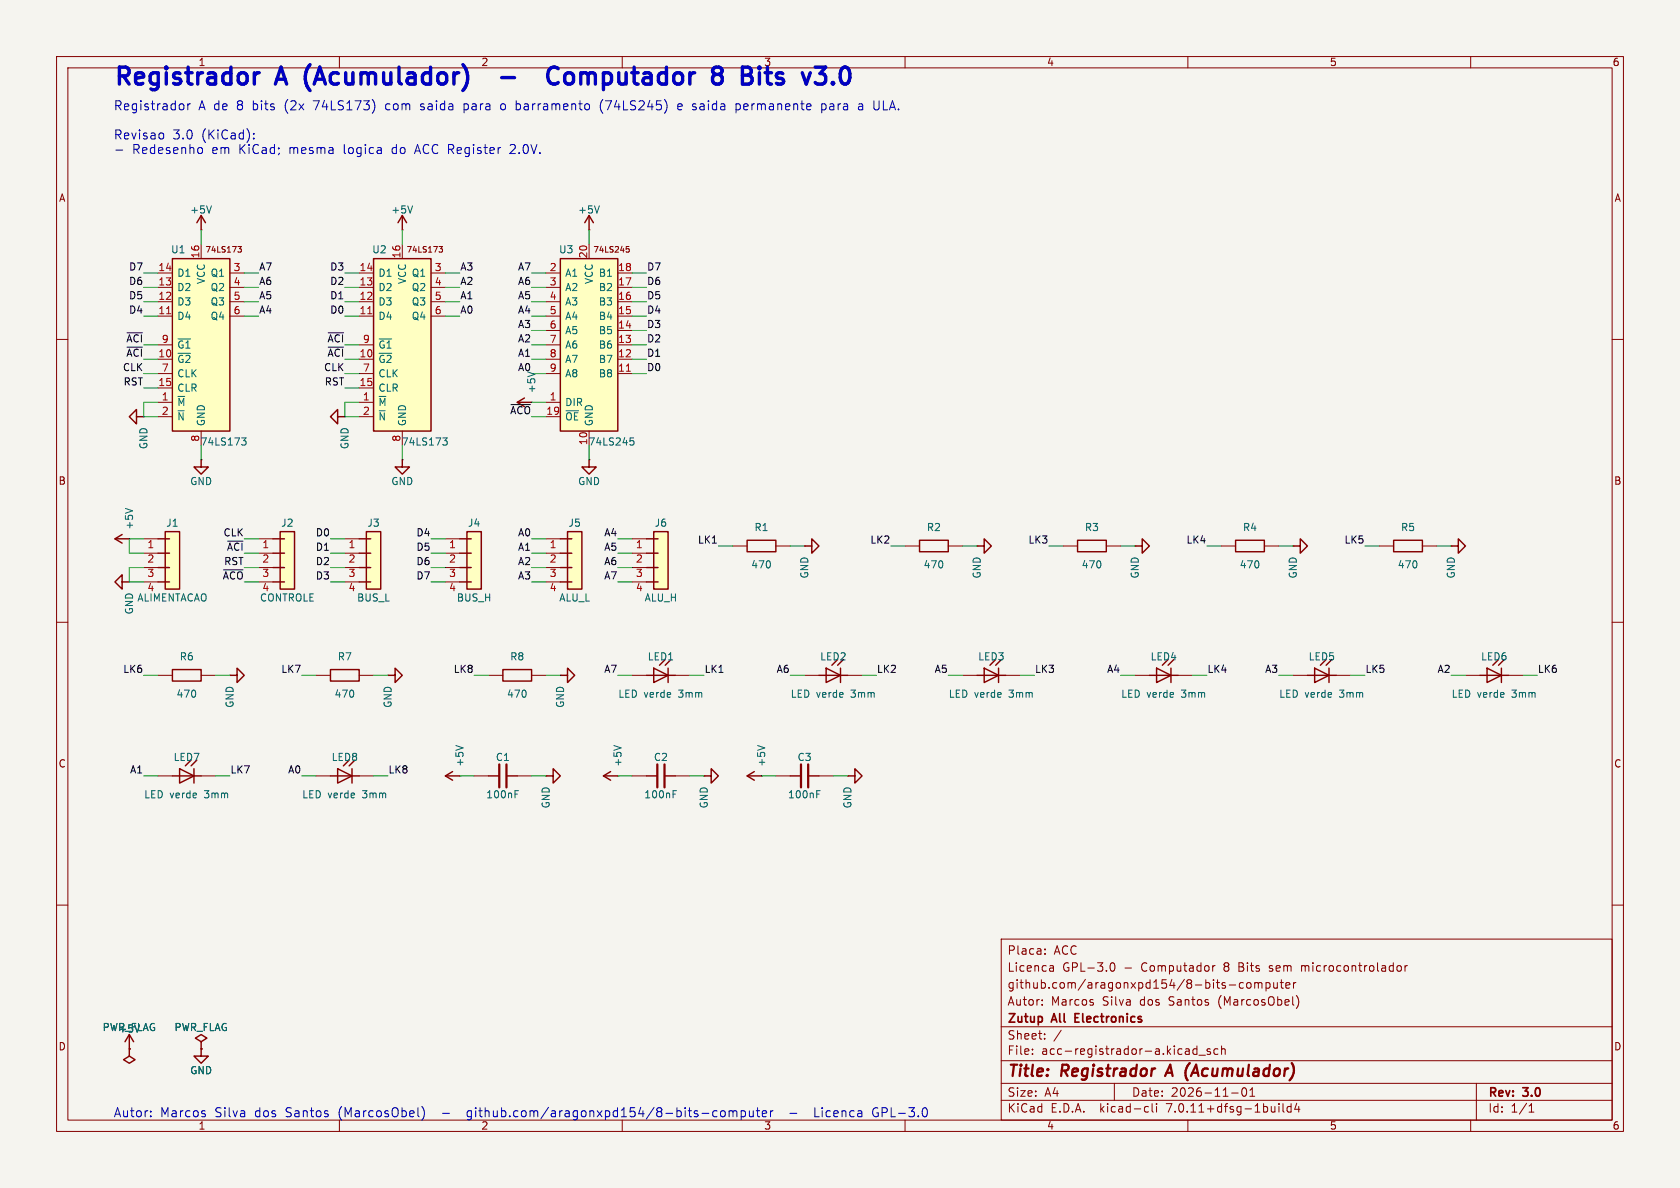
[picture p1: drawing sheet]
<svg xmlns="http://www.w3.org/2000/svg" width="297mm" height="210mm" viewBox="0 0 297 210" stroke-linecap="round" stroke-linejoin="round" font-family="sans-serif">
<path d="M0 0h297v210h-297z" fill="#f5f4ef" stroke="#f5f4ef" stroke-width=".18"/>
<g fill="none" stroke="#840000" stroke-width=".18">
<path d="M10 10h277v190h-277zM12 12h273v186h-273zM60 10v2M110 10v2M160 10v2M210 10v2M260 10v2M10 60h2M27.9 55.9h2.6M27.9 53.3h2.6M27.9 50.8h2.6M27.9 48.3h2.6"/>
<path d="M35.6 40.6h.1M35.6 43.2v2.5M40.6 55.9h2.6M40.6 53.3h2.6M40.6 50.8h2.6M40.6 48.3h2.6M42.1 43.6h.6l-.4 .4 .3 .1 .1 .3-.2 .2h-.3M63.5 55.9h2.5M63.5 53.3h2.5M63.5 50.8h2.5M63.5 48.3h2.5M71.1 40.6h.1"/>
<path d="M71.1 43.2v2.5M76.2 55.9h2.5M76.2 53.3h2.5M76.2 50.8h2.5M76.2 48.3h2.5M77.6 43.6h.6l-.3 .4 .3 .1v.3l-.2 .2h-.2M96.5 55.9h2.6M96.5 53.3h2.6M96.5 50.8h2.6M96.5 48.3h2.6M96.5 58.4h2.6M104.1 40.6h.1"/>
<path d="M104.1 43.2v2.5M109.2 55.9h2.6M109.2 53.3h2.6M109.2 50.8h2.6M109.2 48.3h2.6M109.2 58.4h2.6M110.7 43.6h.5M110.8 44h.3l.2 .1-.1 .4-.4 .1M285 60h2M25.4 73.7h.1M27.9 71.1h2.6M27.9 63.5h2.6"/>
<path d="M27.9 68.6h2.6M27.9 73.7h2.6M27.9 66h2.6M27.9 61h2.6M35.6 76.2v2.5M61 73.7h.1M63.5 71.1h2.5M63.5 63.5h2.5M63.5 68.6h2.5M63.5 73.7h2.5M63.5 66h2.5M63.5 61h2.5"/>
<path d="M71.1 76.2v2.5M94 71.1h.1M96.5 71.1h2.6M96.5 63.5h2.6M96.5 73.7h2.6M96.5 66h2.6M96.5 61h2.6M104.1 76.2v2.5M109.2 63.5h2.6M109.2 66h2.6M109.2 61h2.6M22.9 95.3h.1"/>
<path d="M25.4 95.3h2.5M25.4 97.8h2.5M35.6 81.3h.1M45.7 95.3h2.6M45.7 97.8h2.6M61 95.3h2.5M61 97.8h2.5M71.1 81.3h.1M78.7 95.3h2.6M78.7 97.8h2.6M96.5 95.3h2.6M96.5 97.8h2.6"/>
<path d="M104.1 81.3h.1M111.8 95.3h2.5M111.8 97.8h2.5M129.5 96.5h2.6M137.2 96.5h2.5M142.2 96.5h.1M160 96.5h2.6M167.6 96.5h2.6M172.7 96.5h.1M188 96.5h2.5M195.6 96.5h2.5M200.7 96.5h.1"/>
<path d="M215.9 96.5h2.5M223.5 96.5h2.6M228.6 96.5h.1M243.8 96.5h2.6M251.5 96.5h2.5M256.5 96.5h.1M10 110h2M22.9 102.9h.1M25.4 100.3h2.5M25.4 102.9h2.5M27.9 119.4h2.6M35.6 119.4h2.5"/>
<path d="M40.6 119.4h.1M45.7 100.3h2.6M45.7 102.9h2.6M55.9 119.4h2.5M61 100.3h2.5M61 102.9h2.5M63.5 119.4h2.5M68.6 119.4h.1M78.7 100.3h2.6M78.7 102.9h2.6M86.4 119.4h2.5M94 119.4h2.5"/>
<path d="M96.5 100.3h2.6M96.5 102.9h2.6M99.1 119.4h.1M111.8 100.3h2.5M111.8 102.9h2.5M111.8 119.4h2.5M119.4 119.4h2.5M142.2 119.4h2.6M149.9 119.4h2.5M170.2 119.4h2.5M177.8 119.4h2.5M200.7 119.4h2.5"/>
<path d="M208.3 119.4h2.5M228.6 119.4h2.5M236.2 119.4h2.6M259.1 119.4h2.5M266.7 119.4h2.5M285 110h2M27.9 137.2h2.6M35.6 137.2h2.5M55.9 137.2h2.5M63.5 137.2h2.5M81.3 137.2h.1M83.8 137.2h2.6"/>
<path d="M91.4 137.2h2.6M96.5 137.2h.1M109.2 137.2h.1M111.8 137.2h2.5M119.4 137.2h2.5M124.5 137.2h.1M134.6 137.2h.1M137.2 137.2h2.5M144.8 137.2h2.5M149.9 137.2h.1M10 160h2M285 160h2"/>
<path d="M177 166h108v32h-108zM184.2 177.6v.1M184.2 176.8v.1M184.7 168.6v.1M184.7 167.8v.1M185.7 170.7h.3l.2 .2v.8M186.2 171.6l-.5 .1M186.2 171.1h-.5M193.2 177.3v.3M196.4 170.3l.2-.1a.81 .81 0 0 1 .6 .6 .81 .81 0 0 1-.3 .8l-.2 .1a.81 .81 0 0 1-.3-1.4zM214.4 170.7v1M214.8 170.7l-.3 .1-.1 .2"/>
<path d="M217.3 174.1h1.2M219.8 173.8l-.4-.1-.3 .3v.4l.1 .2h.6M220.5 173.8l.2-.1 .4 .1 .1 .6-.2 .2-.3 .1-.2-.1zM221.8 173.8l.4-.1 .3 .2M221.8 173.7v1M222.5 173.9l.2-.2 .3 .1 .1 .9M222.5 173.9v.8M223.8 173.8l.4-.1 .3 .3v.4l-.1 .2h-.6M223.8 173.7v1.5M225.2 173.7v.9l.4 .1 .2-.1M225.8 173.7v1M226.3 173.7h.6"/>
<path d="M226.5 173.2v1.3l.4 .2M227.3 174.2l.7-.1v-.3l-.5-.1-.2 .2 .1 .7h.6M228.7 173.7v1M229.1 173.7l-.3 .1-.1 .2M229.2 176a1.72 1.72 0 0 1 0 2.3M230.1 170.7v1M230.2 170.8h-.1M247 171l.2-.3 .4 .1 .1 .2v.4l-.1 .2-.4 .1-.2-.3M248.4 170.7v1M248.8 170.7l-.3 .1-.1 .2M22.9 185.4h.1M35.6 185.4h.1"/>
<path d="M60 198v2M110 198v2M160 198v2M177 194.5h108M177 191.5h108M177 187.5h108M177 181.5h108M182.5 186.3v.1M182.5 185.5v.1M184.7 183.6v.1M184.7 182.8v.1M187.6 182.1l-1.3 2"/>
<path d="M197 191.5v3M202.6 195.6l.4 .1M203 196.5l-.4 .1M203.7 195.1v1.3l.2 .2M204.5 195.1v.1M204.5 195.6v1M210 198v2M211.6 184.9v1.5M211.6 185.5l-.4-.1-.3 .3v.4l.1 .2h.6M212 186.5h1.1M214 185.5l-.4-.1-.2 .2 .1 .2 .5 .2v.3h-.6M215.3 185.5l-.4-.1-.3 .3v.4l.1 .2h.6"/>
<path d="M216 185.5l.2-.1 .3 .1 .1 .9M216 184.9v1.5M217.7 193.2h1.2M219.7 192.4a.81 .81 0 0 0 .3 1.4l.2-.1 .2-.5-.2-.8M221 193.8h.8M221 192.7l.4-.4v1.5M226.1 195.1v.1M226.1 195.6v1M226.8 195.1v1.3l.2 .2M228.2 195.7l-.4-.1-.3 .3v.4l.2 .2h.5M228.2 195.1v1.5M229.2 195l-.3 1.1h.9"/>
<path d="M229.6 195.6v1M260 198v2M261 191.5v6.5M270.3 196.6h.9M270.3 195.5l.4-.4v1.5"/>
</g>
<path d="M88.3 135.1v4.1M89.5 135.1v4.1M116.2 135.1v4.1M117.5 135.1v4.1M141.6 135.1v4.1M142.9 135.1v4.1M206.9 188.2l-.9 2M210.3 187.9l-.3 .4" fill="none" stroke="#840000" stroke-width=".4"/>
<path d="M190.1 179.9h.5M190.8 179.2h-.7v1.5h.7" fill="none" stroke="#840000" stroke-width=".3"/>
<g fill="#ffffc2" stroke="#ffffc2" stroke-width=".18">
<path d="M100.3 94h2.6v10.1h-2.6z"/>
<path d="M115.6 94h2.5v10.1h-2.5z"/>
<path d="M66 45.7h10.2v30.5h-10.2z"/>
<path d="M82.5 94h2.6v10.1h-2.6z"/>
<path d="M29.2 94h2.5v10.1h-2.5z"/>
<path d="M49.5 94h2.6v10.1h-2.6z"/>
<path d="M64.8 94h2.5v10.1h-2.5z"/>
<path d="M99.1 45.7h10.1v30.5h-10.1z"/>
<path d="M30.5 45.7h10.1v30.5h-10.1z"/>
</g>
<g fill="none" stroke="#840000" stroke-width=".25">
<path d="M34.8 39.4l.8-1.3 .7 1.3M35.6 38.1v2.5M70.4 39.4l.7-1.3 .8 1.3M71.1 38.1v2.5M103.4 39.4l.7-1.3 .8 1.3M104.1 38.1v2.5M30.5 45.7h10.1v30.5h-10.1zM66 45.7h10.2v30.5h-10.2zM99.1 45.7h10.1v30.5h-10.1zM24.1 73.7v-1.3l-1.2 1.3 1.2 1.2v-1.2h1.3M59.7 73.7v-1.3l-1.3 1.3 1.3 1.2v-1.2h1.3M91.4 71.1h2.6"/>
<path d="M92.7 70.4l-1.3 .7 1.3 .8M20.3 95.3h2.6M21.6 94.5l-1.3 .8 1.3 .7M27.9 97.8h2.1M27.9 95.3h2.1M29.2 94h2.5v10.1h-2.5zM35.6 81.3v1.3h1.2l-1.2 1.2-1.3-1.2h1.3M48.3 97.8h2M48.3 95.3h2M49.5 94h2.6v10.1h-2.6zM63.5 97.8h2M63.5 95.3h2"/>
<path d="M64.8 94h2.5v10.1h-2.5zM71.1 81.3v1.3h1.3l-1.3 1.2-1.3-1.2h1.3M81.3 97.8h2M81.3 95.3h2M82.5 94h2.6v10.1h-2.6zM99.1 97.8h2M99.1 95.3h2M100.3 94h2.6v10.1h-2.6zM104.1 81.3v1.3h1.3l-1.3 1.2-1.2-1.2h1.2M114.3 97.8h2M114.3 95.3h2M115.6 94h2.5v10.1h-2.5z"/>
<path d="M132.1 95.5h5.1v2h-5.1zM142.2 96.5h1.3v-1.2l1.3 1.2-1.3 1.3v-1.3M162.6 95.5h5v2h-5zM172.7 96.5h1.3v-1.2l1.3 1.2-1.3 1.3v-1.3M190.5 95.5h5.1v2h-5.1zM200.7 96.5h1.2v-1.2l1.3 1.2-1.3 1.3v-1.3M218.4 95.5h5.1v2h-5.1zM228.6 96.5h1.3v-1.2l1.2 1.2-1.2 1.3v-1.3M246.4 95.5h5.1v2h-5.1zM256.5 96.5h1.3v-1.2l1.3 1.2-1.3 1.3v-1.3M21.6 102.9v-1.3l-1.3 1.3 1.3 1.2v-1.2h1.3M27.9 102.9h2.1"/>
<path d="M27.9 100.3h2.1M30.5 118.4h5.1v2h-5.1zM40.6 119.4h1.3v-1.3l1.3 1.3-1.3 1.3v-1.3M48.3 102.9h2M48.3 100.3h2M58.4 118.4h5.1v2h-5.1zM63.5 102.9h2M63.5 100.3h2M68.6 119.4h1.2v-1.3l1.3 1.3-1.3 1.3v-1.3M81.3 102.9h2M81.3 100.3h2M88.9 118.4h5.1v2h-5.1z"/>
<path d="M99.1 119.4h1.2v-1.3l1.3 1.3-1.3 1.3v-1.3M99.1 102.9h2M99.1 100.3h2M114.3 102.9h2M114.3 100.3h2M114.3 119.4h5.1M115.6 118.1l2.5 1.3-2.5 1.3zM117.6 116.6l-1 1M118.1 118.1v2.6M118.6 116.6l-1 1M144.8 119.4h5.1M146 118.1l2.6 1.3-2.6 1.3z"/>
<path d="M148.1 116.6l-1 1M148.6 118.1v2.6M149.1 116.6l-1 1M172.7 119.4h5.1M174 118.1l2.5 1.3-2.5 1.3zM176 116.6l-1 1M176.5 118.1v2.6M177 116.6l-1 1M203.2 119.4h5.1M204.5 118.1l2.5 1.3-2.5 1.3zM206.5 116.6l-1 1M207 118.1v2.6"/>
<path d="M207.5 116.6l-1 1M231.1 119.4h5.1M232.4 118.1l2.5 1.3-2.5 1.3zM234.4 116.6l-1 1M234.9 118.1v2.6M235.5 116.6l-1.1 1M261.6 119.4h5.1M262.9 118.1l2.5 1.3-2.5 1.3zM264.9 116.6l-1 1M265.4 118.1v2.6M265.9 116.6l-1 1M30.5 137.2h5.1"/>
<path d="M31.7 135.9l2.6 1.3-2.6 1.2zM33.8 134.4l-1 1M34.3 135.9v2.5M34.8 134.4l-1 1M58.4 137.2h5.1M59.7 135.9l2.5 1.3-2.5 1.2zM61.7 134.4l-1 1M62.2 135.9v2.5M62.7 134.4l-1 1M78.7 137.2h2.6M80 136.4l-1.3 .8 1.3 .7M86.4 137.2h1.9"/>
<path d="M89.5 137.2h1.9M96.5 137.2h1.3v-1.3l1.3 1.3-1.3 1.2v-1.2M106.7 137.2h2.5M107.9 136.4l-1.2 .8 1.2 .7M114.3 137.2h1.9M117.5 137.2h1.9M124.5 137.2h1.2v-1.3l1.3 1.3-1.3 1.2v-1.2M132.1 137.2h2.5M133.3 136.4l-1.2 .8 1.2 .7M139.7 137.2h1.9M142.9 137.2h1.9M149.9 137.2h1.2v-1.3l1.3 1.3-1.3 1.2v-1.2"/>
<path d="M22.1 184.2l.8-1.3 .7 1.3M22.9 182.9v3.8l1 .6-1 .7-1.1-.7 1.1-.6M35.6 184.2l1-.7-1-.6-1.1 .6 1.1 .7v2.5h1.2l-1.2 1.3-1.3-1.3h1.3"/>
</g>
<g fill="none" stroke="#006464" stroke-width=".18">
<path d="M37.4 36.4l-.4 1.3M72.9 36.4l-.4 1.3M106 36.4l-.5 1.3M42.7 77.4h.8l-.4 .5 .3 .1 .1 .4-.2 .3h-.4M78.3 77.4h.8l-.5 .5 .4 .1 .1 .4-.3 .3h-.3M93.3 65.7l1.3 .5M111.4 77.4h.6M111.5 77.9h.3l.3 .2-.1 .5-.5 .1M22.2 89.9l1.2 .4M80.6 131.8l1.3 .4M91 139.8h.7M108.5 131.8l1.3 .4"/>
<path d="M119 139.8h.6M133.9 131.8l1.3 .4M144.4 139.8h.6M91 140.4h.5M119 140.4h.4M144.4 140.4h.4"/>
</g>
<path d="M29.5 55.5h.7M65 55.5h.7M110.7 65.6h.8" fill="none" stroke="#a90000" stroke-width=".18"/>
<path d="M90.3 71.5h3.5M39.5 100.7h3.5" fill="none" stroke="#0f0f0f" stroke-width=".18"/>
<g fill="none" stroke="#0000c2" stroke-width=".18">
<path d="M32.5 18.7v.4l-.3 .3M33.2 18.4v1M66.3 18.7l-.2 .9M82 18.4v1.6M82 19.3l.2 .1M88.8 18.4l-.3 .3v.4l.3 .3M91.3 17.8v1.6M91.4 18.4h.3M91.4 19.4h.3M106.1 18.7l.1 .6 .4 .7M119.8 18.6l.1 .7h.6M120.6 18.7l-.8 .2"/>
<path d="M130.1 18.4h.5l.3 .3v.4l-.2 .2h-.6M130.1 18.4v1.6M145.3 18.4h.4l.3 .3v.4l-.1 .2h-.6M145.3 18.4v1.6M152 18.4h.3l.2 .2v.8M152.5 19.3l-.5 .1M152.5 18.7l-.5 .1M154.5 17.8v1.3M155.4 17.8v1.3M20.5 26.5h1.2M28.6 23.5l.3 .3v.5l-.3 .3M35.6 26.2l.2 .2v.4l-.2 .3h-.3"/>
<path d="M44.9 24.4v.2M44.9 23.6v.1M90.4 25.5l-.2 .2M91 26.2l-.9 .9h1M26.7 197.3v.1M26.7 196.4v.2M36.3 197v.3M74.6 195.6a1.83 1.83 0 0 1 0 2.4M82.7 197.9l.1 .1M82.7 196.4l-.1 .3v.4l.1 .2M126 197.1l.3 .3 .5-.1M126.8 196.4h-.5l-.3 .3"/>
<path d="M127.5 196.4h.4l.3 .3v.4l-.3 .3-.4-.1-.1-.2v-.4zM128.9 196.5l.5-.1 .2 .2M128.9 196.4v1M129.6 196.6l.2-.2h.4l.1 1M129.6 196.6v.8M131 196.4h.5l.3 .3v.4l-.2 .2h-.6M131 196.4v1.6M132.5 196.4l.1 .9 .3 .1 .3-.1M133.2 196.4v1M133.7 196.4h.6M133.9 195.8v1.4l.1 .1 .3 .1M134.8 196.9l.7-.2v-.3h-.5l-.2 .2v.7h.7"/>
<path d="M136.2 196.4v1M136.7 196.4h-.3l-.2 .3M139.6 196.8h1.3M144.1 195.8v1.6h.7M155 196.7h.3M155.2 195.9a.79 .79 0 0 0-1 .6 .79 .79 0 0 0 .6 .9l.4-.1"/>
</g>
<g fill="none" stroke="#0000c2" stroke-width=".6">
<path d="M22.7 12.1l-.4-.2h-1.2v3M29.4 11.9l-.1 .1 .1 .1M29.4 11.9l.1 .1-.1 .1M29.4 11.9v.2M33.3 11.9v2.5M40.8 11.9v3M45 12.9v2M45.8 12.9a.77 .77 0 0 0-.8 .5M48.7 14.9l1-3 1 3M54.8 11.4l-.5 .9M55.5 14.9l1-3 1 3M70.5 11.9v2.5"/>
<path d="M76.1 11.9v3M81.8 11.4l.6 .9M88.7 13.7h2.3M98.7 12.1a1.12 1.12 0 0 0-1.3-.1 1.12 1.12 0 0 0-.6 1.1 1.27 1.27 0 0 0 .4 1.4 1.27 1.27 0 0 0 1.3 .2l.2-.1M100.1 13a.81 .81 0 0 1 1.3 .4v.9a.81 .81 0 0 1-.8 .6 .81 .81 0 0 1-.8-.6v-.9zM112.1 11.9v2.5M117.8 11.9v3M126.1 12.1l.4-.2h.6l.4 .2M131.3 13.3h1M132.7 12.1l-.4-.2h-1v3h1.1M134.3 11.9l-.2 .1 .2 .1M134.3 11.9l.1 .1-.1 .1"/>
<path d="M134.3 11.9v.2M135.7 11.9v2.5M138.4 13l-.7-.1-.3 .1-.1 .3 .1 .4 1 .3 .1 .3-.1 .4-.3 .2h-.6l-.2-.2M144.1 11.9h1.9l-1 1.1M148.8 12.1a.72 .72 0 0 1 .8-.2 .72 .72 0 0 1 .5 .5 1.76 1.76 0 0 1-.6 2.5h-.2l-.5-.3"/>
</g>
<g fill="none" stroke="#009600" stroke-width=".18">
<path d="M25.4 50.8h2.5M25.4 48.3h2.5M25.4 53.3h2.5M25.4 55.9h2.5M35.6 40.6v2.6M43.2 50.8h2.5M43.2 48.3h2.5M43.2 53.3h2.5M43.2 55.9h2.5M61 50.8h2.5M61 48.3h2.5M61 53.3h2.5"/>
<path d="M61 55.9h2.5M71.1 40.6v2.6M78.7 50.8h2.6M78.7 48.3h2.6M78.7 53.3h2.6M78.7 55.9h2.6M94 50.8h2.5M94 48.3h2.5M94 53.3h2.5M94 55.9h2.5M94 58.4h2.5M104.1 40.6v2.6"/>
<path d="M111.8 50.8h2.5M111.8 48.3h2.5M111.8 53.3h2.5M111.8 55.9h2.5M111.8 58.4h2.5M25.4 66h2.5M25.4 68.6h2.5M27.9 71.1h-2.5v2.6h2.5M35.6 78.7v2.6M61 66h2.5M61 68.6h2.5M63.5 71.1h-2.5v2.6h2.5"/>
<path d="M71.1 78.7v2.6M94 66h2.5M94 71.1h2.5M94 63.5h2.5M94 61h2.5M104.1 78.7v2.6M111.8 66h2.5M111.8 63.5h2.5M111.8 61h2.5M25.4 95.3h-2.5v2.5h2.5M43.2 95.3h2.5M58.4 97.8h2.6"/>
<path d="M58.4 95.3h2.6M76.2 97.8h2.5M76.2 95.3h2.5M94 97.8h2.5M94 95.3h2.5M109.2 97.8h2.6M109.2 95.3h2.6M127 96.5h2.5M139.7 96.5h2.5M157.5 96.5h2.5M170.2 96.5h2.5M185.4 96.5h2.6"/>
<path d="M198.1 96.5h2.6M213.4 96.5h2.5M226.1 96.5h2.5M241.3 96.5h2.5M254 96.5h2.5M25.4 119.4h2.5M25.4 100.3h-2.5v2.6h2.5M38.1 119.4h2.5M43.2 100.3h2.5M53.3 119.4h2.6M58.4 102.9h2.6M58.4 100.3h2.6"/>
<path d="M66 119.4h2.6M76.2 102.9h2.5M76.2 100.3h2.5M83.8 119.4h2.6M94 102.9h2.5M94 100.3h2.5M96.5 119.4h2.6M109.2 119.4h2.6M109.2 102.9h2.6M109.2 100.3h2.6M121.9 119.4h2.6M139.7 119.4h2.5"/>
<path d="M152.4 119.4h2.5M167.6 119.4h2.6M180.3 119.4h2.6M198.1 119.4h2.6M210.8 119.4h2.6M226.1 119.4h2.5M238.8 119.4h2.5M256.5 119.4h2.6M269.2 119.4h2.6M25.4 137.2h2.5M38.1 137.2h2.5M53.3 137.2h2.6"/>
<path d="M66 137.2h2.6M81.3 137.2h2.5M94 137.2h2.5M109.2 137.2h2.6M121.9 137.2h2.6M134.6 137.2h2.6M147.3 137.2h2.6"/>
</g>
<g font-size="4.2" fill="#0000c2">
<text x="20" y="16.5">Registrador</text>
<text x="49.2" y="16.5">A</text>
<text x="55.3" y="16.5">(Acumulador)</text>
<text x="103.1" y="16.5">Computador</text>
<text x="133.4" y="16.5">8</text>
<text x="139.7" y="16.5">Bits</text>
</g>
<g font-size="2.8" fill="#840000">
<text x="178" y="190.9">Title:</text>
<text x="187.7" y="190.9">Registrador</text>
<text x="207.1" y="190.9">A</text>
<text x="211.2" y="190.9">(Acumulador)</text>
</g>
<g font-size="2.2" fill="#0000c2">
<text x="20" y="19.8">Registrador</text>
<text x="35.1" y="19.8">A de</text>
<text x="42" y="19.8">8</text>
<text x="44.9" y="19.8">bits</text>
<text x="50.6" y="19.8">(2x</text>
<text x="55.9" y="19.8">74LS173)</text>
<text x="68.7" y="19.8">com</text>
<text x="75" y="19.8">saida</text>
<text x="82.8" y="19.8">para</text>
<text x="89.5" y="19.8">o</text>
<text x="92.3" y="19.8">barramento</text>
<text x="107.3" y="19.8">(74LS245)</text>
<text x="121.2" y="19.8">e saida</text>
<text x="131.7" y="19.8">permanente</text>
<text x="147" y="19.8">para</text>
<text x="153.7" y="19.8">a</text>
<text x="156.5" y="19.8">ULA.</text>
<text x="20" y="25">Revisao</text>
<text x="23.3" y="27.5">Redesenho</text>
<text x="30.5" y="25">3.0</text>
<text x="35.7" y="25">(KiCad):</text>
<text x="37.5" y="27.5">em</text>
<text x="42.4" y="27.5">KiCad;</text>
<text x="51.3" y="27.5">mesma</text>
<text x="61.1" y="27.5">logica</text>
<text x="69.7" y="27.5">do</text>
<text x="74" y="27.5">ACC Register</text>
<text x="91" y="27.5">2.0V.</text>
<text x="20" y="197.8">Autor:</text>
<text x="28.3" y="197.8">Marcos</text>
<text x="38" y="197.8">Silva</text>
<text x="45.2" y="197.8">dos</text>
<text x="50.7" y="197.8">Santos</text>
<text x="60.2" y="197.8">(MarcosObel)</text>
<text x="78.7" y="197.8">-</text>
<text x="83.4" y="197.8">github.com/aragonxpd154/8-bits-computer</text>
<text x="145.4" y="197.8">Licenca</text>
<text x="155.8" y="197.8">GPL-3.0</text>
</g>
<g font-size="2.1" fill="#840000">
<text x="178" y="172">Licenca</text>
<text x="178" y="169">Placa:</text>
<text x="186.3" y="169">ACC</text>
<text x="187.8" y="172">GPL-3.0</text>
<text x="198.7" y="172">-</text>
<text x="201.9" y="172">Computador</text>
<text x="216.6" y="172">8</text>
<text x="219.4" y="172">Bits</text>
<text x="224.9" y="172">sem</text>
<text x="230.7" y="172">microcontrolador</text>
<text x="178" y="178">Autor:</text>
<text x="178" y="175">github.com/aragonxpd154/8-bits-computer</text>
<text x="185.8" y="178">Marcos</text>
<text x="195" y="178">Silva</text>
<text x="201.7" y="178">dos</text>
<text x="206.9" y="178">Santos</text>
<text x="215.8" y="178">(MarcosObel)</text>
<text x="178" y="184">Sheet:</text>
<text x="178" y="181.2">Zutup</text>
<text x="186.1" y="181.2">All</text>
<text x="190.7" y="181.2">Electronics</text>
<text x="178" y="186.7">File:</text>
<text x="184.1" y="186.7">acc-registrador-a.kicad_sch</text>
<text x="178" y="196.9">KiCad</text>
<text x="178" y="194.1">Size:</text>
<text x="184.7" y="194.1">A4</text>
<text x="185.7" y="196.9">E.D.A.</text>
<text x="194.6" y="196.9">kicad-cli</text>
<text x="200" y="194.1">Date:</text>
<text x="206.5" y="196.9">7.0.11+dfsg-1build4</text>
<text x="207" y="194.1">2026-11-01</text>
<text x="263" y="194.3">Rev:</text>
<text x="263" y="196.9">Id:</text>
<text x="267.1" y="196.9">1/1</text>
<text x="269.4" y="194.3">3.0</text>
</g>
<g font-size="1.8" fill="#840000">
<text x="35" y="11.9">1</text>
<text x="85" y="11.9">2</text>
<text x="135" y="11.9">3</text>
<text x="185" y="11.9">4</text>
<text x="235" y="11.9">5</text>
<text x="285" y="11.9">6</text>
<text x="10.3" y="35.9">A</text>
<text x="285.3" y="35.9">A</text>
<text x="10.3" y="85.9">B</text>
<text x="285.3" y="85.9">B</text>
<text x="10.3" y="135.9">C</text>
<text x="285.3" y="135.9">C</text>
<text x="10.3" y="185.9">D</text>
<text x="285.3" y="185.9">D</text>
<text x="35" y="199.9">1</text>
<text x="85" y="199.9">2</text>
<text x="135" y="199.9">3</text>
<text x="185" y="199.9">4</text>
<text x="235" y="199.9">5</text>
<text x="285" y="199.9">6</text>
</g>
<g font-size="1.8" fill="#006464">
<text x="33.5" y="37.9">+5V</text>
<text x="69.1" y="37.9">+5V</text>
<text x="102.1" y="37.9">+5V</text>
<text x="30.1" y="45">U1</text>
<text x="65.7" y="45">U2</text>
<text x="98.7" y="45">U3</text>
<text x="31.2" y="51.7">D2</text>
<text x="31.2" y="49.1">D1</text>
<text x="36.4" y="50.3" transform="rotate(-90 36.4 50.3)">VCC</text>
<text x="37.1" y="49.1">Q1</text>
<text x="37.1" y="51.7">Q2</text>
<text x="66.8" y="51.7">D2</text>
<text x="66.8" y="49.1">D1</text>
<text x="72" y="50.3" transform="rotate(-90 72 50.3)">VCC</text>
<text x="72.7" y="49.1">Q1</text>
<text x="72.7" y="51.7">Q2</text>
<text x="99.8" y="49.1">A1</text>
<text x="99.8" y="51.7">A2</text>
<text x="105" y="50.3" transform="rotate(-90 105 50.3)">VCC</text>
<text x="105.8" y="51.7">B2</text>
<text x="105.8" y="49.1">B1</text>
<text x="31.2" y="56.7">D4</text>
<text x="31.2" y="54.2">D3</text>
<text x="37.1" y="54.2">Q3</text>
<text x="37.1" y="56.7">Q4</text>
<text x="66.8" y="56.7">D4</text>
<text x="66.8" y="54.2">D3</text>
<text x="72.7" y="54.2">Q3</text>
<text x="72.7" y="56.7">Q4</text>
<text x="99.8" y="54.2">A3</text>
<text x="99.8" y="56.7">A4</text>
<text x="99.8" y="59.3">A5</text>
<text x="105.8" y="59.3">B5</text>
<text x="105.8" y="56.7">B4</text>
<text x="105.8" y="54.2">B3</text>
<text x="31.2" y="64.4">~{G2}</text>
<text x="31.2" y="61.8">~{G1}</text>
<text x="66.8" y="64.4">~{G2}</text>
<text x="66.8" y="61.8">~{G1}</text>
<text x="99.8" y="61.8">A6</text>
<text x="99.8" y="64.4">A7</text>
<text x="105.8" y="64.4">B7</text>
<text x="105.8" y="61.8">B6</text>
<text x="31.2" y="72">~{M}</text>
<text x="31.2" y="69.4">CLR</text>
<text x="31.2" y="66.9">CLK</text>
<text x="66.8" y="72">~{M}</text>
<text x="66.8" y="69.4">CLR</text>
<text x="66.8" y="66.9">CLK</text>
<text x="94.8" y="69.6" transform="rotate(-90 94.8 69.6)">+5V</text>
<text x="99.8" y="72">DIR</text>
<text x="99.8" y="66.9">A8</text>
<text x="105.8" y="66.9">B8</text>
<text x="31.2" y="74.5">~{N}</text>
<text x="36.4" y="75.4" transform="rotate(-90 36.4 75.4)">GND</text>
<text x="66.8" y="74.5">~{N}</text>
<text x="72" y="75.4" transform="rotate(-90 72 75.4)">GND</text>
<text x="99.8" y="74.5">~{OE}</text>
<text x="105" y="75.4" transform="rotate(-90 105 75.4)">GND</text>
<text x="26.3" y="79.5" transform="rotate(-90 26.3 79.5)">GND</text>
<text x="35.4" y="79">74LS173</text>
<text x="61.8" y="79.5" transform="rotate(-90 61.8 79.5)">GND</text>
<text x="70.9" y="79">74LS173</text>
<text x="103.9" y="79">74LS245</text>
<text x="33.5" y="86">GND</text>
<text x="69.1" y="86">GND</text>
<text x="102.1" y="86">GND</text>
<text x="23.7" y="93.7" transform="rotate(-90 23.7 93.7)">+5V</text>
<text x="29.3" y="93.3">J1</text>
<text x="49.6" y="93.3">J2</text>
<text x="64.8" y="93.3">J3</text>
<text x="82.6" y="93.3">J4</text>
<text x="100.4" y="93.3">J5</text>
<text x="115.6" y="93.3">J6</text>
<text x="133.3" y="94.1">R1</text>
<text x="163.8" y="94.1">R2</text>
<text x="191.7" y="94.1">R3</text>
<text x="219.6" y="94.1">R4</text>
<text x="247.6" y="94.1">R5</text>
<text x="132.7" y="100.7">470</text>
<text x="163.2" y="100.7">470</text>
<text x="191.1" y="100.7">470</text>
<text x="219.1" y="100.7">470</text>
<text x="247" y="100.7">470</text>
<text x="24.2" y="106.5">ALIMENTACAO</text>
<text x="45.9" y="106.5">CONTROLE</text>
<text x="46.3" y="104.9">4</text>
<text x="63" y="106.5">BUS_L</text>
<text x="80.7" y="106.5">BUS_H</text>
<text x="98.8" y="106.5">ALU_L</text>
<text x="113.9" y="106.5">ALU_H</text>
<text x="143.1" y="102.4" transform="rotate(-90 143.1 102.4)">GND</text>
<text x="173.6" y="102.4" transform="rotate(-90 173.6 102.4)">GND</text>
<text x="201.5" y="102.4" transform="rotate(-90 201.5 102.4)">GND</text>
<text x="229.5" y="102.4" transform="rotate(-90 229.5 102.4)">GND</text>
<text x="257.4" y="102.4" transform="rotate(-90 257.4 102.4)">GND</text>
<text x="23.7" y="108.7" transform="rotate(-90 23.7 108.7)">GND</text>
<text x="31.7" y="116.9">R6</text>
<text x="59.6" y="116.9">R7</text>
<text x="90.1" y="116.9">R8</text>
<text x="114.4" y="116.9">LED1</text>
<text x="144.9" y="116.9">LED2</text>
<text x="172.8" y="116.9">LED3</text>
<text x="203.3" y="116.9">LED4</text>
<text x="231.2" y="116.9">LED5</text>
<text x="261.7" y="116.9">LED6</text>
<text x="31.1" y="123.5">470</text>
<text x="41.5" y="125.2" transform="rotate(-90 41.5 125.2)">GND</text>
<text x="59" y="123.5">470</text>
<text x="69.4" y="125.2" transform="rotate(-90 69.4 125.2)">GND</text>
<text x="89.5" y="123.5">470</text>
<text x="99.9" y="125.2" transform="rotate(-90 99.9 125.2)">GND</text>
<text x="109.2" y="123.5">LED verde</text>
<text x="120.1" y="123.5">3mm</text>
<text x="139.7" y="123.5">LED verde</text>
<text x="150.6" y="123.5">3mm</text>
<text x="167.6" y="123.5">LED verde</text>
<text x="178.5" y="123.5">3mm</text>
<text x="198.1" y="123.5">LED verde</text>
<text x="209" y="123.5">3mm</text>
<text x="226" y="123.5">LED verde</text>
<text x="236.9" y="123.5">3mm</text>
<text x="256.5" y="123.5">LED verde</text>
<text x="267.4" y="123.5">3mm</text>
<text x="30.6" y="134.7">LED7</text>
<text x="58.5" y="134.7">LED8</text>
<text x="82.1" y="135.6" transform="rotate(-90 82.1 135.6)">+5V</text>
<text x="87.6" y="134.7">C1</text>
<text x="110.1" y="135.6" transform="rotate(-90 110.1 135.6)">+5V</text>
<text x="115.5" y="134.7">C2</text>
<text x="135.5" y="135.6" transform="rotate(-90 135.5 135.6)">+5V</text>
<text x="140.9" y="134.7">C3</text>
<text x="25.4" y="141.3">LED verde</text>
<text x="36.3" y="141.3">3mm</text>
<text x="53.3" y="141.3">LED verde</text>
<text x="64.2" y="141.3">3mm</text>
<text x="85.9" y="141.3">100nF</text>
<text x="97.4" y="143" transform="rotate(-90 97.4 143)">GND</text>
<text x="113.8" y="141.3">100nF</text>
<text x="125.3" y="143" transform="rotate(-90 125.3 143)">GND</text>
<text x="139.2" y="141.3">100nF</text>
<text x="150.7" y="143" transform="rotate(-90 150.7 143)">GND</text>
<text x="18" y="182.5">PWR_FLAG</text>
<text x="20.8" y="182.7">+5V</text>
<text x="30.7" y="182.5">PWR_FLAG</text>
<text x="33.5" y="190.1">GND</text>
</g>
<g font-size="1.8" fill="#0f0f0f">
<text x="22.7" y="47.9">D7</text>
<text x="45.7" y="47.9">A7</text>
<text x="58.3" y="47.9">D3</text>
<text x="81.3" y="47.9">A3</text>
<text x="91.5" y="47.9">A7</text>
<text x="114.3" y="47.9">D7</text>
<text x="22.7" y="50.5">D6</text>
<text x="22.7" y="53">D5</text>
<text x="45.7" y="53">A5</text>
<text x="45.7" y="50.5">A6</text>
<text x="58.3" y="53">D1</text>
<text x="58.3" y="50.5">D2</text>
<text x="81.3" y="50.5">A2</text>
<text x="81.3" y="53">A1</text>
<text x="91.5" y="50.5">A6</text>
<text x="91.5" y="53">A5</text>
<text x="114.3" y="50.5">D6</text>
<text x="114.3" y="53">D5</text>
<text x="22.7" y="55.5">D4</text>
<text x="45.7" y="55.5">A4</text>
<text x="58.3" y="55.5">D0</text>
<text x="81.3" y="55.5">A0</text>
<text x="91.5" y="55.5">A4</text>
<text x="91.5" y="58.1">A3</text>
<text x="114.3" y="58.1">D3</text>
<text x="114.3" y="55.5">D4</text>
<text x="21.6" y="65.7">CLK</text>
<text x="57.2" y="65.7">CLK</text>
<text x="91.5" y="60.6">A2</text>
<text x="91.5" y="63.2">A1</text>
<text x="91.5" y="65.7">A0</text>
<text x="114.3" y="65.7">D0</text>
<text x="114.3" y="63.2">D1</text>
<text x="114.3" y="60.6">D2</text>
<text x="21.7" y="68.2">RST</text>
<text x="57.3" y="68.2">RST</text>
<text x="39.4" y="94.9">CLK</text>
<text x="55.7" y="94.9">D0</text>
<text x="73.5" y="94.9">D4</text>
<text x="91.5" y="94.9">A0</text>
<text x="106.7" y="94.9">A4</text>
<text x="39.5" y="100">RST</text>
<text x="55.7" y="100">D2</text>
<text x="55.7" y="97.4">D1</text>
<text x="73.5" y="100">D6</text>
<text x="73.5" y="97.4">D5</text>
<text x="91.5" y="100">A2</text>
<text x="91.5" y="97.4">A1</text>
<text x="106.7" y="100">A6</text>
<text x="106.7" y="97.4">A5</text>
<text x="123.3" y="96.2">LK1</text>
<text x="153.8" y="96.2">LK2</text>
<text x="181.7" y="96.2">LK3</text>
<text x="209.6" y="96.2">LK4</text>
<text x="237.6" y="96.2">LK5</text>
<text x="55.7" y="102.5">D3</text>
<text x="73.5" y="102.5">D7</text>
<text x="91.5" y="102.5">A3</text>
<text x="106.7" y="102.5">A7</text>
<text x="21.7" y="119">LK6</text>
<text x="49.6" y="119">LK7</text>
<text x="80.1" y="119">LK8</text>
<text x="106.7" y="119">A7</text>
<text x="124.5" y="119">LK1</text>
<text x="137.2" y="119">A6</text>
<text x="154.9" y="119">LK2</text>
<text x="165.1" y="119">A5</text>
<text x="182.9" y="119">LK3</text>
<text x="195.6" y="119">A4</text>
<text x="213.4" y="119">LK4</text>
<text x="223.6" y="119">A3</text>
<text x="241.3" y="119">LK5</text>
<text x="254" y="119">A2</text>
<text x="271.8" y="119">LK6</text>
<text x="22.9" y="136.8">A1</text>
<text x="40.6" y="136.8">LK7</text>
<text x="50.8" y="136.8">A0</text>
<text x="68.6" y="136.8">LK8</text>
</g>
<g font-size="1.8" fill="#a90000">
<text x="35.3" y="45.8" transform="rotate(-90 35.3 45.8)">16</text>
<text x="70.9" y="45.8" transform="rotate(-90 70.9 45.8)">16</text>
<text x="103.9" y="45.8" transform="rotate(-90 103.9 45.8)">20</text>
<text x="27.9" y="53.1">12</text>
<text x="27.9" y="50.5">13</text>
<text x="27.9" y="48">14</text>
<text x="41.2" y="48">3</text>
<text x="41.2" y="50.5">4</text>
<text x="41.2" y="53.1">5</text>
<text x="63.5" y="53.1">12</text>
<text x="63.5" y="50.5">13</text>
<text x="63.5" y="48">14</text>
<text x="76.8" y="48">3</text>
<text x="76.8" y="50.5">4</text>
<text x="76.8" y="53.1">5</text>
<text x="97.1" y="48">2</text>
<text x="97.1" y="50.5">3</text>
<text x="97.1" y="53.1">4</text>
<text x="109.2" y="53.1">16</text>
<text x="109.2" y="50.5">17</text>
<text x="109.2" y="48">18</text>
<text x="27.9" y="55.6">11</text>
<text x="41.2" y="55.6">6</text>
<text x="63.5" y="55.6">11</text>
<text x="76.8" y="55.6">6</text>
<text x="97.1" y="55.6">5</text>
<text x="97.1" y="58.2">6</text>
<text x="109.2" y="58.2">14</text>
<text x="109.2" y="55.6">15</text>
<text x="28.5" y="65.8">7</text>
<text x="64.1" y="65.8">7</text>
<text x="97.1" y="60.7">7</text>
<text x="97.1" y="63.2">8</text>
<text x="97.1" y="65.8">9</text>
<text x="109.2" y="65.8">11</text>
<text x="109.2" y="63.2">12</text>
<text x="109.2" y="60.7">13</text>
<text x="27.9" y="68.3">15</text>
<text x="28.5" y="70.9">1</text>
<text x="63.5" y="68.3">15</text>
<text x="64.1" y="70.9">1</text>
<text x="97.1" y="70.9">1</text>
<text x="28.5" y="73.4">2</text>
<text x="64.1" y="73.4">2</text>
<text x="35.3" y="78.2" transform="rotate(-90 35.3 78.2)">8</text>
<text x="70.9" y="78.2" transform="rotate(-90 70.9 78.2)">8</text>
<text x="103.9" y="78.8" transform="rotate(-90 103.9 78.8)">10</text>
<text x="26" y="97.2">1</text>
<text x="26" y="99.8">2</text>
<text x="46.3" y="99.8">2</text>
<text x="61.5" y="97.2">1</text>
<text x="61.5" y="99.8">2</text>
<text x="79.3" y="97.2">1</text>
<text x="79.3" y="99.8">2</text>
<text x="97.1" y="97.2">1</text>
<text x="97.1" y="99.8">2</text>
<text x="112.3" y="97.2">1</text>
<text x="112.3" y="99.8">2</text>
<text x="26" y="102.3">3</text>
<text x="26" y="104.9">4</text>
<text x="61.5" y="102.3">3</text>
<text x="61.5" y="104.9">4</text>
<text x="79.3" y="102.3">3</text>
<text x="79.3" y="104.9">4</text>
<text x="97.1" y="102.3">3</text>
<text x="97.1" y="104.9">4</text>
<text x="112.3" y="102.3">3</text>
<text x="112.3" y="104.9">4</text>
</g>
<g font-size="1.8" fill="#009600">
<text x="22.2" y="60.6">~{ACI} 9</text>
<text x="22.2" y="63.2">~{ACI} 10</text>
<text x="57.8" y="63.2">~{ACI} 10</text>
<text x="57.8" y="60.6">~{ACI} 9</text>
<text x="90.1" y="73.3">~{ACO} 19</text>
<text x="40" y="97.4">~{ACI} 1</text>
<text x="39.3" y="102.5">~{ACO} 3</text>
</g>
<g font-size="1.4" fill="#840000">
<text x="36.3" y="44.8">74LS173</text>
<text x="71.8" y="44.8">74LS173</text>
<text x="104.8" y="44.8">74LS245</text>
</g>
</svg>
